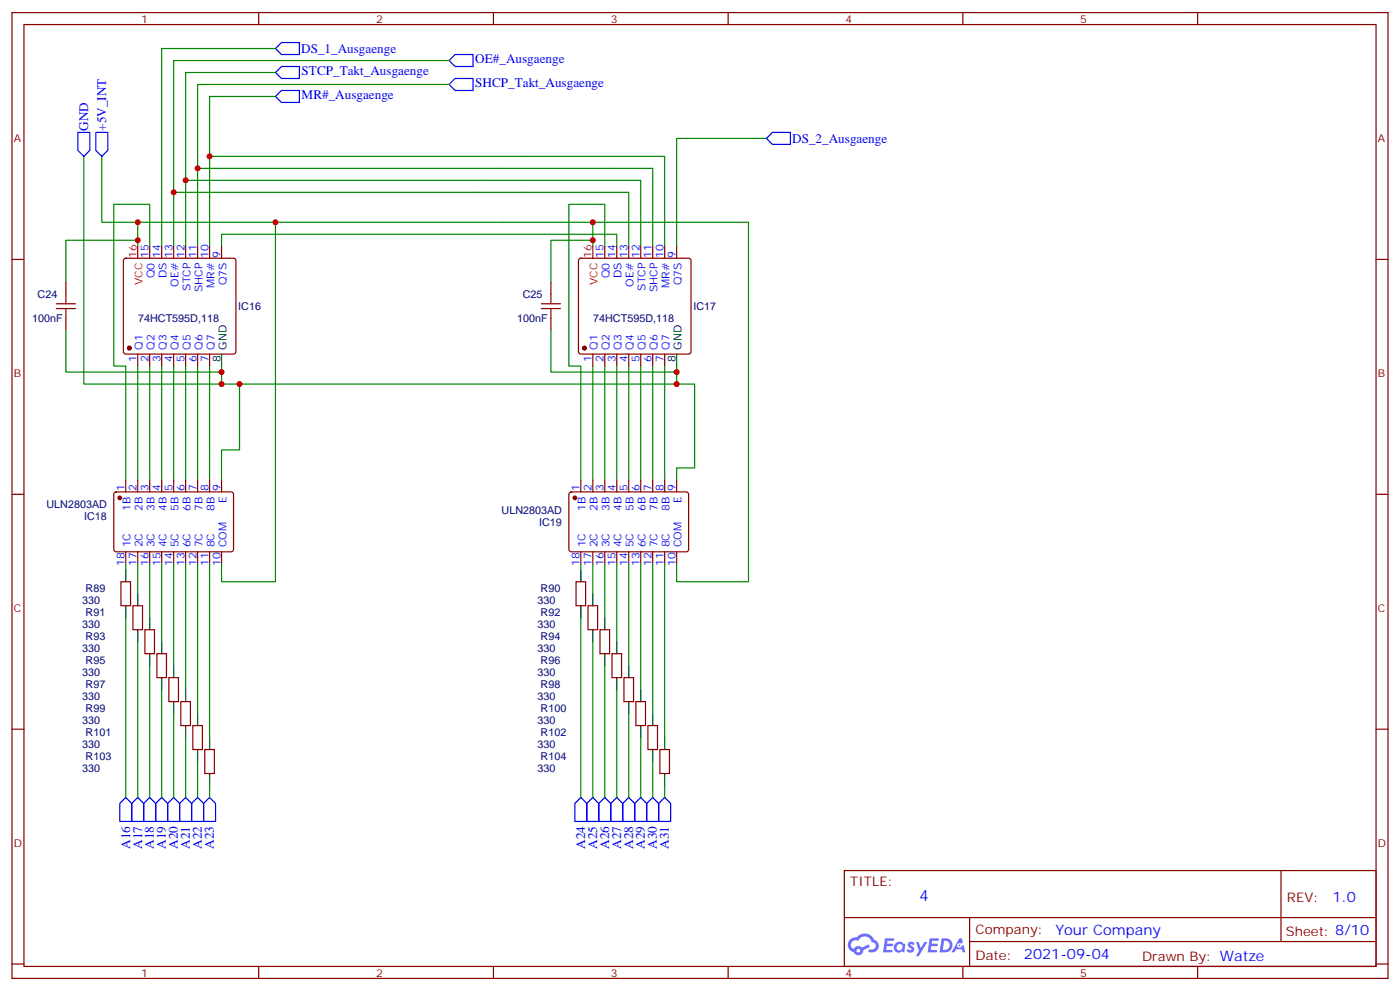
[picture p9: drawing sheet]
<svg xmlns="http://www.w3.org/2000/svg" width="412mm" height="292mm" viewBox="0 0 412 292" stroke-linecap="round" stroke-linejoin="round" font-family="sans-serif">
<g fill="none" stroke="#870000" stroke-width=".35">
<path d="M3.5 3.7h405.4v284.3h-405.4zM7.1 7.2h398.2v277.3h-398.2zM76.2 3.7v3.5M145.3 3.7v3.5M214.5 3.7v3.5M283.6 3.7v3.5M352.8 3.7v3.5M3.5 76.4h3.6M405.3 76.4h3.6M3.5 145.5h3.6M405.3 145.5h3.6M3.5 214.7h3.6"/>
<path d="M405.3 214.7h3.6M248.7 256.3h156.6v28.2h-156.6zM377.3 256.3v20.9M248.7 270.1h156.5M285.6 277.2h119.6M285.6 270.1v14.2M3.5 283.8h3.6M76.2 284.5v3.5M145.3 284.5v3.5M214.5 284.5v3.5M283.6 284.5v3.5M352.8 284.5v3.5"/>
<path d="M405.3 283.8h3.6"/>
</g>
<g fill="#5487ff">
<path d="M267.7 277.5a1.22 1.22 0 0 1 1.7 .2l-.4 .6a.47 .47 0 0 0-.3-.4 .47 .47 0 0 0-.5 .2l.1 .2a1.14 1.14 0 0 1 .8 1.8 1.14 1.14 0 0 1-1.9 0l-.2-.2 .5-.6 .7 .5a.29 .29 0 0 0 .3-.3 .29 .29 0 0 0-.2-.3 1.04 1.04 0 0 1-.6-1.7z"/>
<path d="M260.7 276.2h2.4l.3 .2-.2 .5-1.8 .1-.1 .8h1.5l.3 .4-.3 .4h-1.6l-.2 1.1h1.7l.2 .3-.2 .3-2.6 .1z"/>
<path d="M273.8 276.2h2.4l.3 .2-.1 .5-1.8 .1-.2 .8h1.6l.3 .4-.4 .4-1.6-.1-.1 1.1 1.7 .1 .2 .3-.2 .3-2.6 .1z"/>
<path d="M282.6 276.2h.7l.3 1.3-.6 .3a.69 .69 0 0 0-1 .3 .69 .69 0 0 0 .4 .9 .69 .69 0 0 0 .9-.6l.5-.2 .6 2.2h-.8l-.2-.9h-1.8l-.5 .9h-.8z"/>
<path d="M269.8 277.3h.8l.6 1.8 1.1-1.8h.9l-2.6 4.2h-.8l.9-1.5z"/>
<path d="M277.4 276.2l-.6 4.2h1.3a2.11 2.11 0 0 0 2.5-2.1 2.11 2.11 0 0 0-2.5-2.1zM278.1 277a1.39 1.39 0 0 1 1.7 1.4 1.39 1.39 0 0 1-1.8 1.2h-.3z"/>
<path d="M263.7 277.8a1.54 1.54 0 0 0-.1 2.2 1.54 1.54 0 0 0 2.2 .1l.6 .3 .3-2.3-.2-.3h-.4a1.49 1.49 0 0 0-2.4 0zM264 278.8a.94 .94 0 0 1 1.8 0 .94 .94 0 0 1-1.8 0z"/>
<path d="M250.4 276.6a2.18 2.18 0 0 0 1.1 3.7 1.44 1.44 0 0 0 1.6 .9 1.44 1.44 0 0 0 1.2-1.4l2-1.1-.5-.7-1.9 1a1.47 1.47 0 0 0-2.4 .4 1.39 1.39 0 0 1-.7-1.9 1.39 1.39 0 0 1 2-.5 2.12 2.12 0 0 1 2.2-1.3 2.12 2.12 0 0 1 1.9 1.7 1.14 1.14 0 0 1 1.1 1.4 1.14 1.14 0 0 1-1.7 .7 .43 .43 0 0 0-.5 .4 .43 .43 0 0 0 .4 .5 1.98 1.98 0 0 0 2.5-1.2 1.98 1.98 0 0 0-1.2-2.6 3.1 3.1 0 0 0-5.3-.6l-.9 .1zM252.3 279.9a.55 .55 0 0 1 1.1 0 .55 .55 0 0 1-1.1 0z"/>
<circle cx="282.6" cy="278.3" r=".26"/>
</g>
<g fill="none" stroke="#008700" stroke-width=".35">
<path d="M81.1 14.3h-33.5v58.2M132.3 17.8h-81.1v54.7M81.1 21.3h-26.4v51.2M81.1 28.4h-19.4v44.1M132.3 24.9h-74.1v47.6M24.7 46v67.1h174.6v-5.3M30 46v19.4h10.6v7.1M51.2 56.6h134v15.9M54.7 53.1h134v19.4M58.2 49.6h134.1v22.9M61.7 46h134.1v26.5M225.8 40.7h-26.5v31.8"/>
<path d="M40.6 65.4h134v7.1M40.6 70.7h-21.2v12.4M44.1 72.5v-12.4h-10.6v47.7h3.5v33.5M65.3 72.5v-3.5h116.4v3.5M81.1 65.4v105.9h-15.8v-5.3M174.6 70.7h-12.3v12.4M174.6 65.4h45.9v105.9h-21.2v-5.3M178.2 72.5v-12.4h-10.6v47.7h3.5v33.5M19.4 97.2v12.3h45.9M162.3 97.2v12.3h37M40.6 107.8v33.5M44.1 107.8v33.5"/>
<path d="M47.6 107.8v33.5M51.2 107.8v33.5M54.7 107.8v33.5M58.2 107.8v33.5M61.7 107.8v33.5M65.3 107.8v5.3M70.6 113.1v19.4h-5.3v8.8M174.6 107.8v33.5M178.2 107.8v33.5M181.7 107.8v33.5M185.2 107.8v33.5M188.7 107.8v33.5"/>
<path d="M192.3 107.8v33.5M195.8 107.8v33.5M199.3 113.1h5.3v24.7h-5.3v3.5M37 166v1.7M40.6 166v8.8M44.1 166v15.9M47.6 166v22.9M51.2 166v30M54.7 166v37M58.2 166v44.1M61.7 166v51.1M171.1 166v1.7"/>
<path d="M174.6 166v8.8M178.2 166v15.9M181.7 166v22.9M185.2 166v30M188.7 166v37M192.3 166v44.1M195.8 166v51.1M37 181.9v52.9M40.6 188.9v45.9M44.1 196v38.8M171.1 181.9v52.9M174.6 188.9v45.9"/>
<path d="M178.2 196v38.8M47.6 203v31.8M51.2 210.1v24.7M54.7 217.1v17.7M181.7 203v31.8M185.2 210.1v24.7M188.7 217.1v17.7M58.2 224.2v10.6M61.7 231.2v3.6M192.3 224.2v10.6M195.8 231.2v3.6"/>
</g>
<g fill="none" stroke="#00f" stroke-width=".35">
<path d="M82.9 12.5h5.3v3.6h-5.3l-1.8-1.8zM82.9 19.6h5.3v3.5h-5.3l-1.8-1.8zM134.1 16.1h5.2v3.5h-5.2l-1.8-1.8zM22.9 39h3.6v5.3l-1.8 1.7-1.8-1.7zM28.2 39h3.5v5.3l-1.7 1.7-1.8-1.7zM81.1 28.4l1.8-1.8h5.3v3.6h-5.3zM132.3 24.9l1.8-1.8h5.2v3.5h-5.2zM225.8 40.7l1.7-1.7h5.3v3.5h-5.3zM35.3 236.5l1.7-1.7 1.8 1.7v5.3h-3.5zM40.6 234.8l1.7 1.7v5.3h-3.5v-5.3zM44.1 234.8l1.8 1.7v5.3h-3.6v-5.3zM47.6 234.8l1.8 1.7v5.3h-3.5v-5.3z"/>
<path d="M51.2 234.8l1.7 1.7v5.3h-3.5v-5.3zM54.7 234.8l1.7 1.7v5.3h-3.5v-5.3zM58.2 234.8l1.8 1.7v5.3h-3.6v-5.3zM61.7 234.8l1.8 1.7v5.3h-3.5v-5.3zM171.1 234.8l1.8 1.7v5.3h-3.6v-5.3zM174.6 234.8l1.8 1.7v5.3h-3.5v-5.3zM178.2 234.8l1.7 1.7v5.3h-3.5v-5.3zM181.7 234.8l1.7 1.7v5.3h-3.5v-5.3zM185.2 234.8l1.8 1.7v5.3h-3.6v-5.3zM188.7 234.8l1.8 1.7v5.3h-3.5v-5.3zM192.3 234.8l1.7 1.7v5.3h-3.5v-5.3zM195.8 234.8l1.8 1.7v5.3h-3.6v-5.3z"/>
</g>
<g fill="#870000" stroke="#870000" stroke-width=".35">
<circle cx="38.1" cy="102.5" r=".53"/>
<circle cx="172.2" cy="102.5" r=".53"/>
<circle cx="35.3" cy="146.6" r=".53"/>
<circle cx="169.3" cy="146.6" r=".53"/>
</g>
<g fill="none" stroke="#870000" stroke-width=".35">
<path d="M36.6 76.2l.4-.2h31.8l.5 .2 .2 .5v26.8l-.2 .5-.5 .2h-31.8l-.5-.2-.2-.5v-26.8zM44.1 72.5v3.5M47.6 72.5v3.5M51.2 72.5v3.5M54.7 72.5v3.5M58.2 72.5v3.5M61.7 72.5v3.5M65.3 72.5v3.5M170.6 76.2l.5-.2h31.7l.5 .2 .3 .5v26.8l-.3 .5-.5 .2h-31.7l-.5-.2-.2-.5v-26.8zM178.2 72.5v3.5M181.7 72.5v3.5M185.2 72.5v3.5"/>
<path d="M188.7 72.5v3.5M192.3 72.5v3.5M195.8 72.5v3.5M199.3 72.5v3.5M19.4 83.1v3.5M19.4 93.7v3.5M162.3 83.1v3.5M162.3 93.7v3.5M40.6 104.2v3.6M44.1 104.2v3.6M47.6 104.2v3.6M51.2 104.2v3.6"/>
<path d="M54.7 104.2v3.6M58.2 104.2v3.6M61.7 104.2v3.6M174.6 104.2v3.6M178.2 104.2v3.6M181.7 104.2v3.6M185.2 104.2v3.6M188.7 104.2v3.6M192.3 104.2v3.6M195.8 104.2v3.6M33.7 145l.5-.2 34.2 .1 .4 .6-.1 16.5-.6 .5-34.2-.1-.4-.7v-16.2zM37 141.3v3.5"/>
<path d="M40.6 141.3v3.5M44.1 141.3v3.5M47.6 141.3v3.5M51.2 141.3v3.5M54.7 141.3v3.5M58.2 141.3v3.5M61.7 141.3v3.5M65.3 141.3v3.5M167.8 145l.5-.2 34.1 .1 .4 .6v16.5l-.7 .5-34.1-.1-.4-.7v-16.2zM171.1 141.3v3.5M174.6 141.3v3.5M178.2 141.3v3.5"/>
<path d="M181.7 141.3v3.5M185.2 141.3v3.5M188.7 141.3v3.5M192.3 141.3v3.5M195.8 141.3v3.5M199.3 141.3v3.5M35.6 171.3h2.9v7h-2.9zM37 162.5v3.5M39.2 178.3h2.8v7.1h-2.8zM40.6 162.5v3.5M44.1 162.5v3.5M47.6 162.5v3.5"/>
<path d="M51.2 162.5v3.5M54.7 162.5v3.5M58.2 162.5v3.5M61.7 162.5v3.5M65.3 162.5v3.5M169.7 171.3h2.8v7h-2.8zM171.1 162.5v3.5M173.2 178.3h2.8v7.1h-2.8zM174.6 162.5v3.5M178.2 162.5v3.5M181.7 162.5v3.5M185.2 162.5v3.5"/>
<path d="M188.7 162.5v3.5M192.3 162.5v3.5M195.8 162.5v3.5M199.3 162.5v3.5M42.7 185.4h2.8v7h-2.8zM46.2 192.4h2.8v7.1h-2.8zM49.7 199.5h2.9v7.1h-2.9zM176.7 185.4h2.9v7h-2.9zM180.3 192.4h2.8v7.1h-2.8zM183.8 199.5h2.8v7.1h-2.8zM53.3 206.6h2.8v7h-2.8zM56.8 213.6h2.8v7.1h-2.8z"/>
<path d="M187.3 206.6h2.8v7h-2.8zM190.9 213.6h2.8v7.1h-2.8zM60.3 220.7h2.8v7h-2.8zM194.4 220.7h2.8v7h-2.8z"/>
</g>
<g fill="none" stroke="#000" stroke-width=".35">
<path d="M65.3 104.2v3.6M199.3 104.2v3.6M37 167.7v3.6M37 178.3v3.6M40.6 174.8v3.5M171.1 167.7v3.6M171.1 178.3v3.6M174.6 174.8v3.5M40.6 185.4v3.5M44.1 181.9v3.5M44.1 192.4v3.6M47.6 188.9v3.5"/>
<path d="M47.6 199.5v3.5M51.2 196v3.5M174.6 185.4v3.5M178.2 181.9v3.5M178.2 192.4v3.6M181.7 188.9v3.5M181.7 199.5v3.5M185.2 196v3.5M51.2 206.6v3.5M54.7 203v3.6M54.7 213.6v3.5M58.2 210.1v3.5"/>
<path d="M61.7 217.1v3.6M185.2 206.6v3.5M188.7 203v3.6M188.7 213.6v3.5M192.3 210.1v3.5M195.8 217.1v3.6M58.2 220.7v3.5M61.7 227.7v3.5M192.3 220.7v3.5M195.8 227.7v3.5"/>
</g>
<path d="M40.6 72.5v3.5M174.6 72.5v3.5" fill="none" stroke="#f00" stroke-width=".35"/>
<path d="M16.6 89.4h5.6M16.6 90.8h5.6M19.4 86.6v2.8M19.4 90.8v2.9M159.5 89.4h5.6M159.5 90.8h5.6M162.3 86.6v2.8M162.3 90.8v2.9" fill="none" stroke="#a10000" stroke-width=".35"/>
<g fill="#c00">
<circle cx="40.6" cy="65.4" r=".88"/>
<circle cx="51.2" cy="56.6" r=".88"/>
<circle cx="54.7" cy="53.1" r=".88"/>
<circle cx="58.2" cy="49.6" r=".88"/>
<circle cx="61.7" cy="46" r=".88"/>
<circle cx="65.3" cy="113.1" r=".88"/>
<circle cx="70.6" cy="113.1" r=".88"/>
<circle cx="40.6" cy="70.7" r=".88"/>
<circle cx="65.3" cy="109.5" r=".88"/>
<circle cx="174.6" cy="70.7" r=".88"/>
<circle cx="199.3" cy="109.5" r=".88"/>
<circle cx="199.3" cy="113.1" r=".88"/>
<circle cx="81.1" cy="65.4" r=".88"/>
<circle cx="174.6" cy="65.4" r=".88"/>
</g>
<text font-size="4.6" fill="#00f" x="270.8" y="265.3">4</text>
<g font-size="4.2" fill="#00f">
<text x="392.5" y="265.6">1.0</text>
<text x="310.9" y="275.1">Your Company</text>
<text x="301.6" y="282.4">2021-09-04</text>
</g>
<g font-size="3.9" fill="#00f">
<text x="88.7" y="15.6">DS_1_Ausgaenge</text>
<text x="88.9" y="22.2">STCP_Takt_Ausgaenge</text>
<text x="140" y="18.7">OE#_Ausgaenge</text>
<text x="88.9" y="29.2">MR#_Ausgaenge</text>
<text x="140" y="25.7">SHCP_Takt_Ausgaenge</text>
<text x="26" y="38.5" transform="rotate(-90 26 38.5)">GND</text>
<text x="31.3" y="38.5" transform="rotate(-90 31.3 38.5)">+5V_INT</text>
<text x="233.4" y="42">DS_2_Ausgaenge</text>
<text x="38.3" y="249.8" transform="rotate(-90 38.3 249.8)">A16</text>
<text x="41.8" y="249.8" transform="rotate(-90 41.8 249.8)">A17</text>
<text x="45.4" y="249.8" transform="rotate(-90 45.4 249.8)">A18</text>
<text x="48.9" y="249.8" transform="rotate(-90 48.9 249.8)">A19</text>
<text x="52.4" y="249.8" transform="rotate(-90 52.4 249.8)">A20</text>
<text x="55.9" y="249.8" transform="rotate(-90 55.9 249.8)">A21</text>
<text x="59.5" y="249.8" transform="rotate(-90 59.5 249.8)">A22</text>
<text x="63" y="249.8" transform="rotate(-90 63 249.8)">A23</text>
<text x="172.4" y="249.8" transform="rotate(-90 172.4 249.8)">A24</text>
<text x="175.9" y="249.8" transform="rotate(-90 175.9 249.8)">A25</text>
<text x="179.4" y="249.8" transform="rotate(-90 179.4 249.8)">A26</text>
<text x="182.9" y="249.8" transform="rotate(-90 182.9 249.8)">A27</text>
<text x="186.5" y="249.8" transform="rotate(-90 186.5 249.8)">A28</text>
<text x="190" y="249.8" transform="rotate(-90 190 249.8)">A29</text>
<text x="193.5" y="249.8" transform="rotate(-90 193.5 249.8)">A30</text>
<text x="197.1" y="249.8" transform="rotate(-90 197.1 249.8)">A31</text>
</g>
<g font-size="3.9" fill="#800">
<text x="250.5" y="260.9">TITLE:</text>
<text x="379.1" y="265.6">REV:</text>
<text x="287.4" y="275.1">Company:</text>
<text x="378.7" y="275.7">Sheet: 8/10</text>
<text x="287.4" y="282.8">Date:</text>
<text x="336.4" y="282.8">Drawn By: Watze</text>
</g>
<g font-size="3.2" fill="#800">
<text x="41.6" y="6.7">1</text>
<text x="110.8" y="6.7">2</text>
<text x="179.9" y="6.7">3</text>
<text x="249.1" y="6.7">4</text>
<text x="318.2" y="6.7">5</text>
<text x="4.1" y="41.8">A</text>
<text x="405.9" y="41.8">A</text>
<text x="4.1" y="110.9">B</text>
<text x="405.9" y="110.9">B</text>
<text x="4.1" y="180.1">C</text>
<text x="405.9" y="180.1">C</text>
<text x="4.1" y="249.2">D</text>
<text x="405.9" y="249.2">D</text>
<text x="41.6" y="287.5">1</text>
<text x="110.8" y="287.5">2</text>
<text x="179.9" y="287.5">3</text>
<text x="249.1" y="287.5">4</text>
<text x="318.2" y="287.5">5</text>
</g>
<g font-size="3.2" fill="#f00">
<text x="40.2" y="75.8" transform="rotate(-90 40.2 75.8)">16</text>
<text x="174.3" y="75.8" transform="rotate(-90 174.3 75.8)">16</text>
<text x="42" y="83.9" transform="rotate(-90 42 83.9)">VCC</text>
<text x="176" y="83.9" transform="rotate(-90 176 83.9)">VCC</text>
</g>
<g font-size="3.2" fill="#00f">
<text x="43.7" y="75.8" transform="rotate(-90 43.7 75.8)">15</text>
<text x="47.3" y="75.8" transform="rotate(-90 47.3 75.8)">14</text>
<text x="50.8" y="75.8" transform="rotate(-90 50.8 75.8)">13</text>
<text x="54.3" y="75.8" transform="rotate(-90 54.3 75.8)">12</text>
<text x="57.9" y="75.8" transform="rotate(-90 57.9 75.8)">11</text>
<text x="61.4" y="75.8" transform="rotate(-90 61.4 75.8)">10</text>
<text x="64.9" y="75.8" transform="rotate(-90 64.9 75.8)">9</text>
<text x="177.8" y="75.8" transform="rotate(-90 177.8 75.8)">15</text>
<text x="181.3" y="75.8" transform="rotate(-90 181.3 75.8)">14</text>
<text x="184.9" y="75.8" transform="rotate(-90 184.9 75.8)">13</text>
<text x="188.4" y="75.8" transform="rotate(-90 188.4 75.8)">12</text>
<text x="191.9" y="75.8" transform="rotate(-90 191.9 75.8)">11</text>
<text x="195.4" y="75.8" transform="rotate(-90 195.4 75.8)">10</text>
<text x="199" y="75.8" transform="rotate(-90 199 75.8)">9</text>
<text x="45.5" y="81.8" transform="rotate(-90 45.5 81.8)">Q0</text>
<text x="49" y="81.9" transform="rotate(-90 49 81.9)">DS</text>
<text x="179.6" y="81.8" transform="rotate(-90 179.6 81.8)">Q0</text>
<text x="183.1" y="81.9" transform="rotate(-90 183.1 81.9)">DS</text>
<text x="52.6" y="84.4" transform="rotate(-90 52.6 84.4)">OE#</text>
<text x="56.1" y="85.6" transform="rotate(-90 56.1 85.6)">STCP</text>
<text x="59.6" y="86" transform="rotate(-90 59.6 86)">SHCP</text>
<text x="63.1" y="84.8" transform="rotate(-90 63.1 84.8)">MR#</text>
<text x="66.7" y="84" transform="rotate(-90 66.7 84)">Q7S</text>
<text x="186.6" y="84.4" transform="rotate(-90 186.6 84.4)">OE#</text>
<text x="190.1" y="85.6" transform="rotate(-90 190.1 85.6)">STCP</text>
<text x="193.7" y="86" transform="rotate(-90 193.7 86)">SHCP</text>
<text x="197.2" y="84.8" transform="rotate(-90 197.2 84.8)">MR#</text>
<text x="200.7" y="84" transform="rotate(-90 200.7 84)">Q7S</text>
<text x="40.2" y="106.4" transform="rotate(-90 40.2 106.4)">1</text>
<text x="42" y="102.9" transform="rotate(-90 42 102.9)">Q1</text>
<text x="43.7" y="106.4" transform="rotate(-90 43.7 106.4)">2</text>
<text x="45.5" y="102.9" transform="rotate(-90 45.5 102.9)">Q2</text>
<text x="47.3" y="106.4" transform="rotate(-90 47.3 106.4)">3</text>
<text x="49" y="102.9" transform="rotate(-90 49 102.9)">Q3</text>
<text x="50.8" y="106.4" transform="rotate(-90 50.8 106.4)">4</text>
<text x="52.6" y="102.9" transform="rotate(-90 52.6 102.9)">Q4</text>
<text x="54.3" y="106.4" transform="rotate(-90 54.3 106.4)">5</text>
<text x="56.1" y="102.9" transform="rotate(-90 56.1 102.9)">Q5</text>
<text x="57.9" y="106.4" transform="rotate(-90 57.9 106.4)">6</text>
<text x="59.6" y="102.9" transform="rotate(-90 59.6 102.9)">Q6</text>
<text x="61.4" y="106.4" transform="rotate(-90 61.4 106.4)">7</text>
<text x="63.1" y="102.9" transform="rotate(-90 63.1 102.9)">Q7</text>
<text x="174.3" y="106.4" transform="rotate(-90 174.3 106.4)">1</text>
<text x="176" y="102.9" transform="rotate(-90 176 102.9)">Q1</text>
<text x="177.8" y="106.4" transform="rotate(-90 177.8 106.4)">2</text>
<text x="179.6" y="102.9" transform="rotate(-90 179.6 102.9)">Q2</text>
<text x="181.3" y="106.4" transform="rotate(-90 181.3 106.4)">3</text>
<text x="183.1" y="102.9" transform="rotate(-90 183.1 102.9)">Q3</text>
<text x="184.9" y="106.4" transform="rotate(-90 184.9 106.4)">4</text>
<text x="186.6" y="102.9" transform="rotate(-90 186.6 102.9)">Q4</text>
<text x="188.4" y="106.4" transform="rotate(-90 188.4 106.4)">5</text>
<text x="190.1" y="102.9" transform="rotate(-90 190.1 102.9)">Q5</text>
<text x="191.9" y="106.4" transform="rotate(-90 191.9 106.4)">6</text>
<text x="193.7" y="102.9" transform="rotate(-90 193.7 102.9)">Q6</text>
<text x="195.4" y="106.4" transform="rotate(-90 195.4 106.4)">7</text>
<text x="197.2" y="102.9" transform="rotate(-90 197.2 102.9)">Q7</text>
<text x="36.7" y="144.6" transform="rotate(-90 36.7 144.6)">1</text>
<text x="40.2" y="144.6" transform="rotate(-90 40.2 144.6)">2</text>
<text x="43.7" y="144.6" transform="rotate(-90 43.7 144.6)">3</text>
<text x="47.3" y="144.6" transform="rotate(-90 47.3 144.6)">4</text>
<text x="50.8" y="144.6" transform="rotate(-90 50.8 144.6)">5</text>
<text x="54.3" y="144.6" transform="rotate(-90 54.3 144.6)">6</text>
<text x="57.9" y="144.6" transform="rotate(-90 57.9 144.6)">7</text>
<text x="61.4" y="144.6" transform="rotate(-90 61.4 144.6)">8</text>
<text x="64.9" y="144.6" transform="rotate(-90 64.9 144.6)">9</text>
<text x="66.7" y="148.1" transform="rotate(-90 66.7 148.1)">E</text>
<text x="170.7" y="144.6" transform="rotate(-90 170.7 144.6)">1</text>
<text x="174.3" y="144.6" transform="rotate(-90 174.3 144.6)">2</text>
<text x="177.8" y="144.6" transform="rotate(-90 177.8 144.6)">3</text>
<text x="181.3" y="144.6" transform="rotate(-90 181.3 144.6)">4</text>
<text x="184.9" y="144.6" transform="rotate(-90 184.9 144.6)">5</text>
<text x="188.4" y="144.6" transform="rotate(-90 188.4 144.6)">6</text>
<text x="191.9" y="144.6" transform="rotate(-90 191.9 144.6)">7</text>
<text x="195.4" y="144.6" transform="rotate(-90 195.4 144.6)">8</text>
<text x="199" y="144.6" transform="rotate(-90 199 144.6)">9</text>
<text x="200.7" y="148.1" transform="rotate(-90 200.7 148.1)">E</text>
<text x="38.5" y="150.3" transform="rotate(-90 38.5 150.3)">1B</text>
<text x="42" y="150.3" transform="rotate(-90 42 150.3)">2B</text>
<text x="45.5" y="150.3" transform="rotate(-90 45.5 150.3)">3B</text>
<text x="49" y="150.3" transform="rotate(-90 49 150.3)">4B</text>
<text x="52.6" y="150.3" transform="rotate(-90 52.6 150.3)">5B</text>
<text x="56.1" y="150.3" transform="rotate(-90 56.1 150.3)">6B</text>
<text x="59.6" y="150.3" transform="rotate(-90 59.6 150.3)">7B</text>
<text x="63.1" y="150.3" transform="rotate(-90 63.1 150.3)">8B</text>
<text x="172.5" y="150.3" transform="rotate(-90 172.5 150.3)">1B</text>
<text x="176" y="150.3" transform="rotate(-90 176 150.3)">2B</text>
<text x="179.6" y="150.3" transform="rotate(-90 179.6 150.3)">3B</text>
<text x="183.1" y="150.3" transform="rotate(-90 183.1 150.3)">4B</text>
<text x="186.6" y="150.3" transform="rotate(-90 186.6 150.3)">5B</text>
<text x="190.1" y="150.3" transform="rotate(-90 190.1 150.3)">6B</text>
<text x="193.7" y="150.3" transform="rotate(-90 193.7 150.3)">7B</text>
<text x="197.2" y="150.3" transform="rotate(-90 197.2 150.3)">8B</text>
<text x="38.5" y="161.1" transform="rotate(-90 38.5 161.1)">1C</text>
<text x="42" y="161.1" transform="rotate(-90 42 161.1)">2C</text>
<text x="45.5" y="161.1" transform="rotate(-90 45.5 161.1)">3C</text>
<text x="49" y="161.1" transform="rotate(-90 49 161.1)">4C</text>
<text x="52.6" y="161.1" transform="rotate(-90 52.6 161.1)">5C</text>
<text x="56.1" y="161.1" transform="rotate(-90 56.1 161.1)">6C</text>
<text x="59.6" y="161.1" transform="rotate(-90 59.6 161.1)">7C</text>
<text x="63.1" y="161.1" transform="rotate(-90 63.1 161.1)">8C</text>
<text x="66.7" y="161.1" transform="rotate(-90 66.7 161.1)">COM</text>
<text x="172.5" y="161.1" transform="rotate(-90 172.5 161.1)">1C</text>
<text x="176" y="161.1" transform="rotate(-90 176 161.1)">2C</text>
<text x="179.6" y="161.1" transform="rotate(-90 179.6 161.1)">3C</text>
<text x="183.1" y="161.1" transform="rotate(-90 183.1 161.1)">4C</text>
<text x="186.6" y="161.1" transform="rotate(-90 186.6 161.1)">5C</text>
<text x="190.1" y="161.1" transform="rotate(-90 190.1 161.1)">6C</text>
<text x="193.7" y="161.1" transform="rotate(-90 193.7 161.1)">7C</text>
<text x="197.2" y="161.1" transform="rotate(-90 197.2 161.1)">8C</text>
<text x="200.7" y="161.1" transform="rotate(-90 200.7 161.1)">COM</text>
<text x="36.7" y="166.7" transform="rotate(-90 36.7 166.7)">18</text>
<text x="40.2" y="166.7" transform="rotate(-90 40.2 166.7)">17</text>
<text x="43.7" y="166.7" transform="rotate(-90 43.7 166.7)">16</text>
<text x="47.3" y="166.7" transform="rotate(-90 47.3 166.7)">15</text>
<text x="50.8" y="166.7" transform="rotate(-90 50.8 166.7)">14</text>
<text x="54.3" y="166.7" transform="rotate(-90 54.3 166.7)">13</text>
<text x="57.9" y="166.7" transform="rotate(-90 57.9 166.7)">12</text>
<text x="61.4" y="166.7" transform="rotate(-90 61.4 166.7)">11</text>
<text x="64.9" y="166.7" transform="rotate(-90 64.9 166.7)">10</text>
<text x="170.7" y="166.7" transform="rotate(-90 170.7 166.7)">18</text>
<text x="174.3" y="166.7" transform="rotate(-90 174.3 166.7)">17</text>
<text x="177.8" y="166.7" transform="rotate(-90 177.8 166.7)">16</text>
<text x="181.3" y="166.7" transform="rotate(-90 181.3 166.7)">15</text>
<text x="184.9" y="166.7" transform="rotate(-90 184.9 166.7)">14</text>
<text x="188.4" y="166.7" transform="rotate(-90 188.4 166.7)">13</text>
<text x="191.9" y="166.7" transform="rotate(-90 191.9 166.7)">12</text>
<text x="195.4" y="166.7" transform="rotate(-90 195.4 166.7)">11</text>
<text x="199" y="166.7" transform="rotate(-90 199 166.7)">10</text>
</g>
<g font-size="3.2" fill="#000080">
<text x="11.1" y="87.7">C24</text>
<text x="154" y="87.7">C25</text>
<text x="9.4" y="94.8">100nF</text>
<text x="40.7" y="94.8">74HCT595D,118</text>
<text x="70.2" y="91.2">IC16</text>
<text x="152.3" y="94.8">100nF</text>
<text x="174.7" y="94.8">74HCT595D,118</text>
<text x="204.3" y="91.2">IC17</text>
<text x="13.7" y="149.5">ULN2803AD</text>
<text x="24.8" y="153">IC18</text>
<text x="147.8" y="151.2">ULN2803AD</text>
<text x="158.8" y="154.8">IC19</text>
<text x="24.2" y="177.7">330</text>
<text x="25.2" y="174.2">R89</text>
<text x="158.3" y="177.7">330</text>
<text x="159.3" y="174.2">R90</text>
<text x="24.2" y="184.8">330</text>
<text x="25.2" y="181.3">R91</text>
<text x="158.3" y="184.8">330</text>
<text x="159.3" y="181.3">R92</text>
<text x="24.2" y="191.9">330</text>
<text x="25.2" y="188.3">R93</text>
<text x="158.3" y="191.9">330</text>
<text x="159.3" y="188.3">R94</text>
<text x="25.2" y="195.4">R95</text>
<text x="159.3" y="195.4">R96</text>
<text x="24.2" y="198.9">330</text>
<text x="25.2" y="202.4">R97</text>
<text x="158.3" y="198.9">330</text>
<text x="159.3" y="202.4">R98</text>
<text x="24.2" y="206">330</text>
<text x="25.2" y="209.5">R99</text>
<text x="158.3" y="206">330</text>
<text x="159.3" y="209.5">R100</text>
<text x="24.2" y="213">330</text>
<text x="158.3" y="213">330</text>
<text x="24.2" y="220.1">330</text>
<text x="25.2" y="216.5">R101</text>
<text x="158.3" y="220.1">330</text>
<text x="159.3" y="216.5">R102</text>
<text x="24.2" y="227.1">330</text>
<text x="25.2" y="223.6">R103</text>
<text x="158.3" y="227.1">330</text>
<text x="159.3" y="223.6">R104</text>
</g>
<g font-size="3.2">
<text x="64.9" y="106.4" transform="rotate(-90 64.9 106.4)">8</text>
<text x="66.7" y="102.9" transform="rotate(-90 66.7 102.9)">GND</text>
<text x="199" y="106.4" transform="rotate(-90 199 106.4)">8</text>
<text x="200.7" y="102.9" transform="rotate(-90 200.7 102.9)">GND</text>
</g>
</svg>
